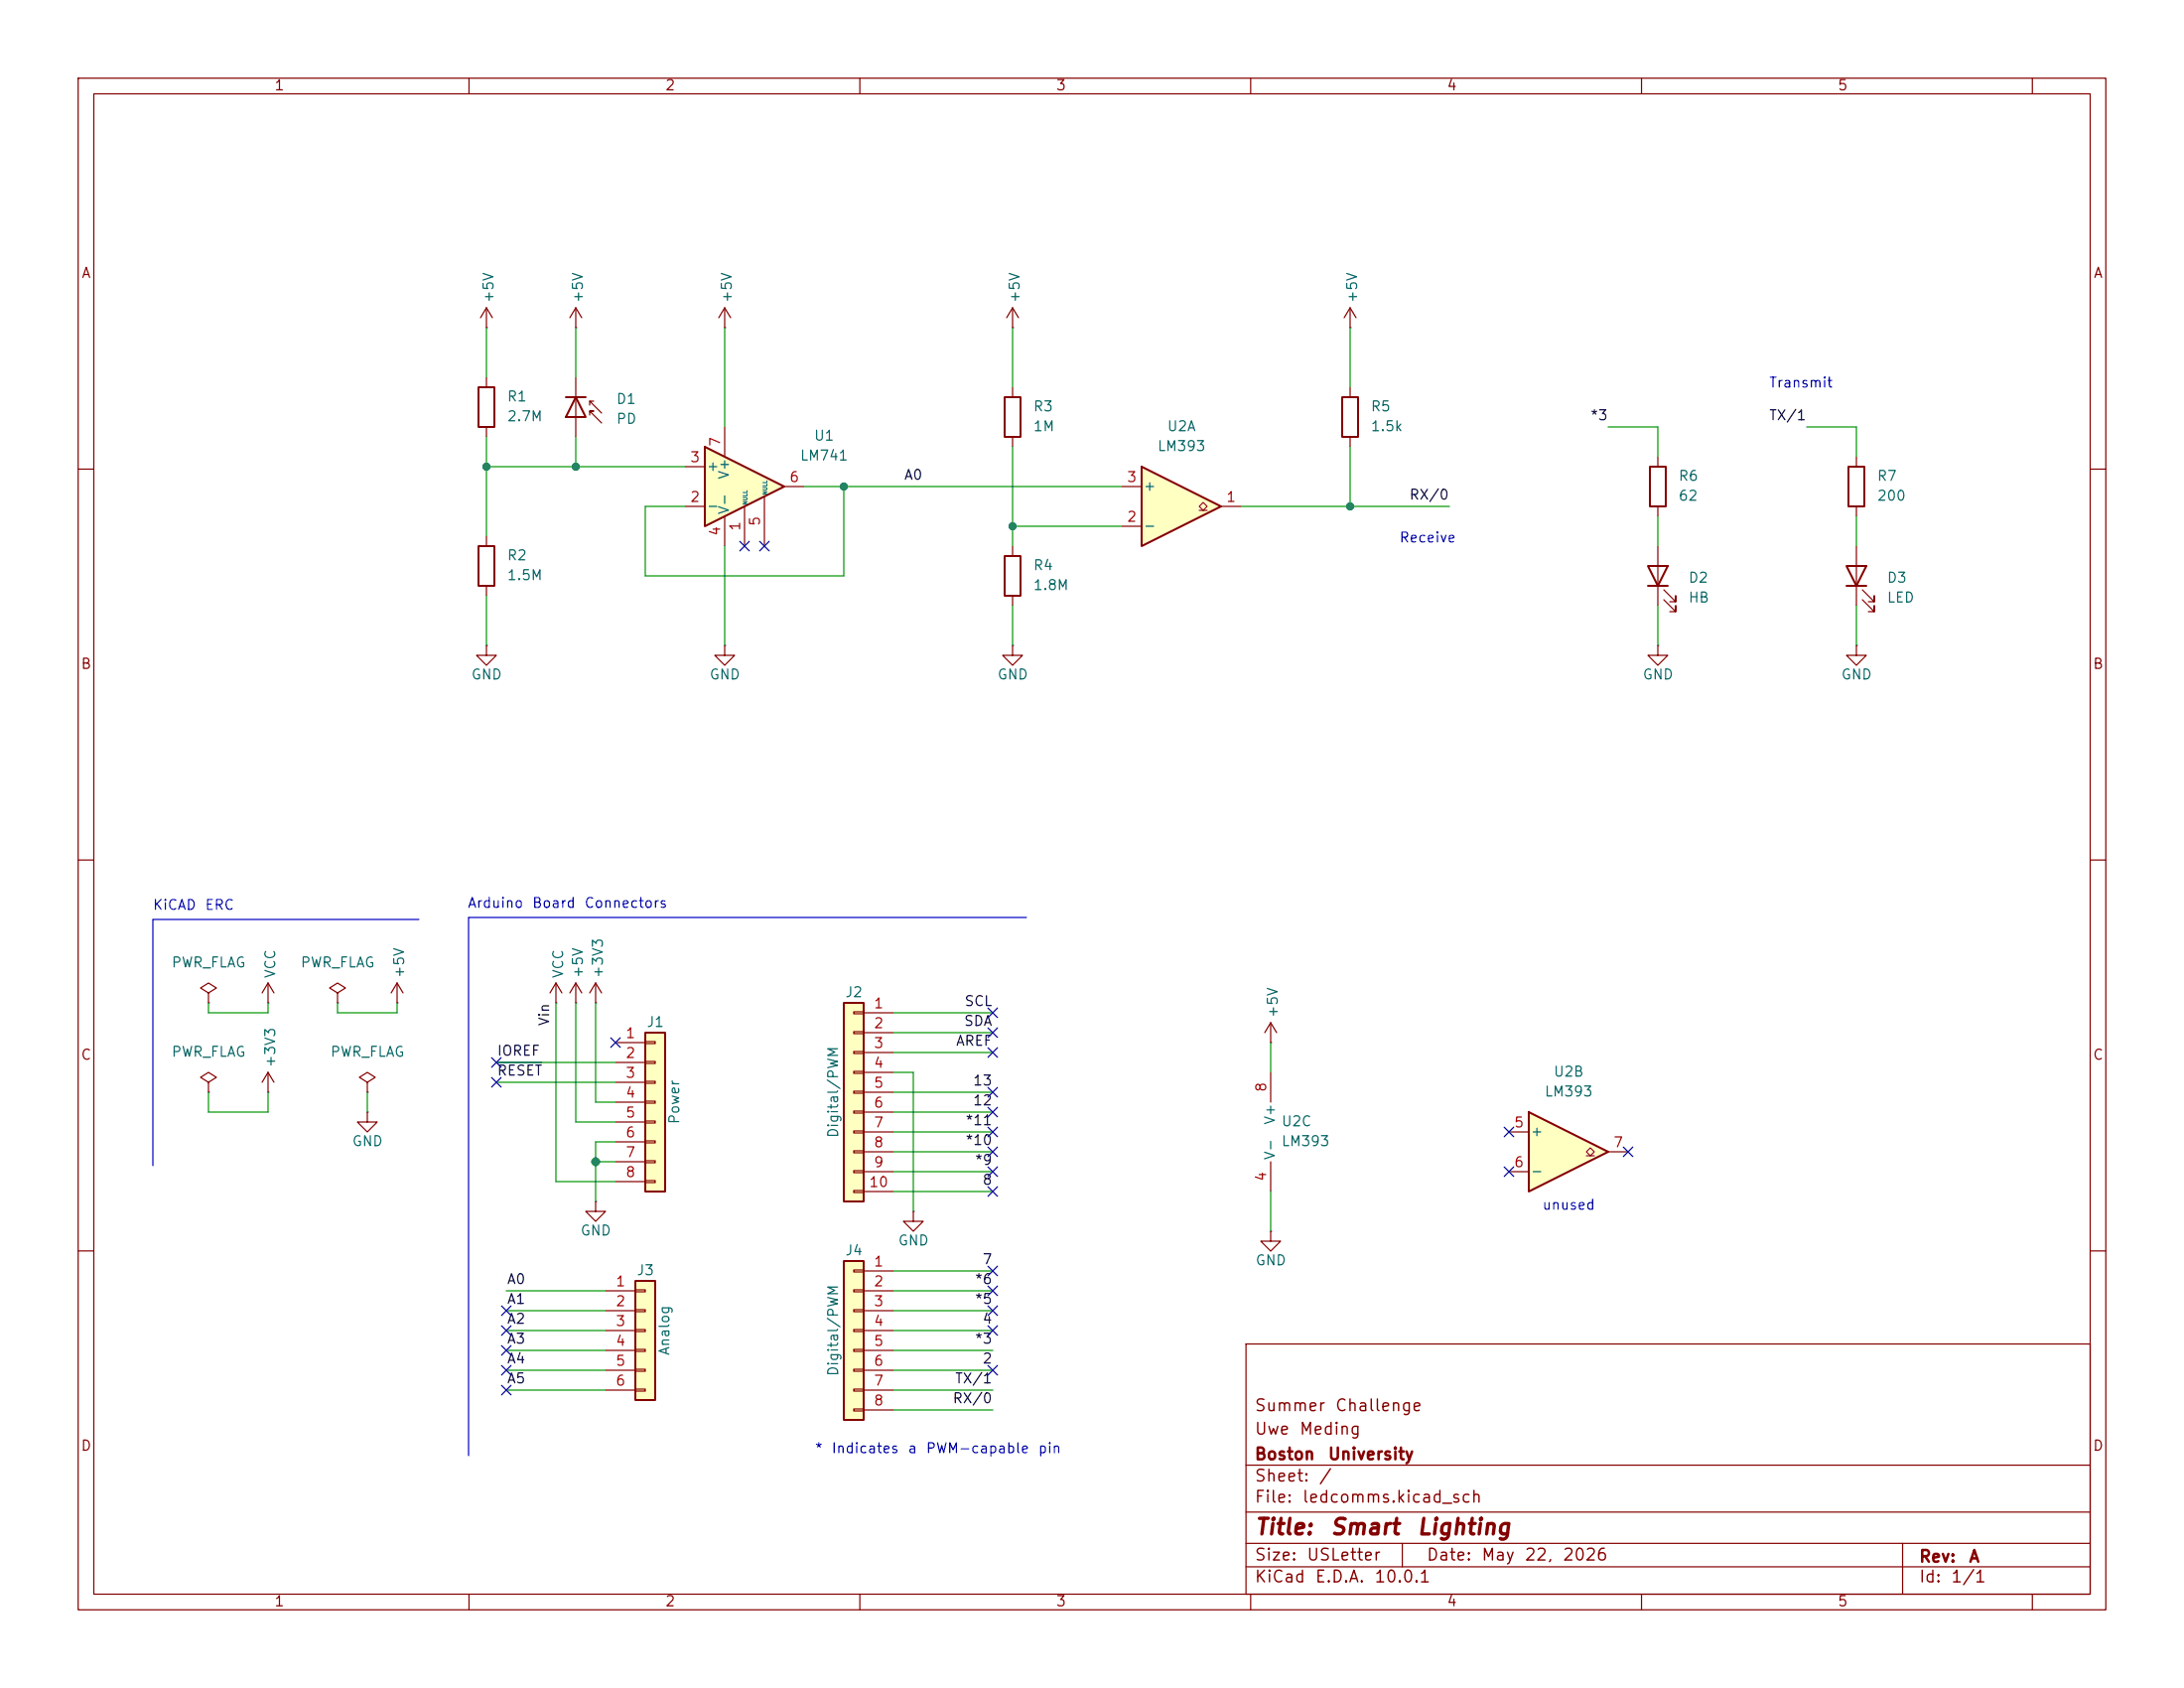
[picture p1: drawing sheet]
<svg xmlns="http://www.w3.org/2000/svg" width="279mm" height="216mm" viewBox="0 0 279 216" stroke-linecap="round" stroke-linejoin="round" font-family="sans-serif">
<g fill="none" stroke="#840000" stroke-width=".15">
<path d="M10 10h259.4v195.9h-259.4zM12 12h255.4v191.9h-255.4zM60 10v2M110 10v2M160 10v2M210 10v2M260 10v2M62.2 39.4l-.7 1.2M62.2 39.4l.8 1.2M62.2 39.4v2.5M92.7 39.4l-.8 1.2M92.7 39.4l.8 1.2"/>
<path d="M92.7 39.4v2.5M62.2 41.9h.1M73.7 48.3v7.6M75.4 53.1v-.5h.5h-.5l1.6 1.5M75.4 51.3v.5M75.9 51.3h-.5l1.6 1.5M92.7 41.9h.1M237.5 58.4v1.3M10 60h2M129.5 69.9v1.2M129.5 76.2v1.3M237.5 64.8v1.2"/>
<path d="M267.4 60h2M10 110h2M267.4 110h2M116.8 154.9v1.3h1.3l-1.3 1.3-1.2-1.3h1.2M116.8 154.9h.1M10 160h2M159.4 171.9h108v32h-108zM267.4 160h2M159.4 197.4h108M159.4 193.4h108M159.4 187.4h108M179.4 197.4v3"/>
<path d="M243.4 197.4v6.5M60 203.9v2M110 203.9v2M159.4 200.4h108M160 203.9v2M210 203.9v2M260 203.9v2"/>
</g>
<path d="M72.4 50.8h2.5M73.7 50.8l1.2 2.5h-2.5zM236.5 59.7h2v5.1h-2zM128.5 71.1h2.1v5.1h-2.1z" fill="none" stroke="#840000" stroke-width=".25"/>
<path d="M107.9 161.3h2.6v20.3h-2.6z" fill="#ffffc2"/>
<path d="M61.2 49.5h2v5.1h-2zM61.2 69.9h2v5h-2zM236.2 72.4h2.6l-1.3 2.5zM236.2 74.9h2.6M107.9 161.3h2.6v20.3h-2.6z" fill="none" stroke="#840000" stroke-width=".25"/>
<g fill="none" stroke="#840000" stroke-width=".15">
<path d="M73.7 39.4l-.8 1.2M73.7 39.4l.7 1.2M73.7 39.4v2.5M62.2 48.3v1.2M62.2 54.6v1.3M73.7 41.9h.1M62.2 68.6v1.3M62.2 74.9v1.3M237.5 69.9v7.6M238.3 76.7l1.5 1.5v-.7v.7h-.8M238.3 75.4l1.5 1.6v-.8v.8h-.8M62.2 82.6v1.2h1.3l-1.3 1.3-1.2-1.3h1.2"/>
<path d="M62.2 82.6h.1M92.7 82.6v1.2h1.3l-1.3 1.3-1.3-1.3h1.3M92.7 82.6h.1M26.7 138.4l1-.6-1-.6-1 .6 1 .6v1.3M26.7 139.7h.1M26.7 127l1-.6-1-.7-1 .7 1 .6v1.3M26.7 128.3h.1M34.3 128.3h.1M34.3 139.7h.1M34.3 125.7l-.8 1.3M34.3 125.7l.8 1.3M34.3 125.7v2.6"/>
<path d="M34.3 137.2v2.5M34.3 137.2l-.8 1.2M34.3 137.2l.8 1.2M43.2 127l1-.6-1-.7-1 .7 1 .6v1.3M43.2 128.3h.1M47 138.4l1-.6-1-.6-1 .6 1 .6v1.3M47 139.7h.1M50.8 128.3h.1M50.8 125.7l-.8 1.3M50.8 125.7l.8 1.3M50.8 125.7v2.6M76.2 128.3h.1"/>
<path d="M76.2 125.7l-.8 1.3M76.2 125.7l.8 1.3M76.2 125.7v2.6M47 142.2v1.3h1.3l-1.3 1.3-1.3-1.3h1.3M47 142.2h.1M109.2 162.4h1.3v.3h-1.3zM109.2 165h1.3v.2h-1.3zM109.2 167.5h1.3v.3h-1.3zM109.2 170.1h1.3v.2h-1.3zM109.2 172.6h1.3v.2h-1.3zM109.2 175.1h1.3v.3h-1.3zM109.2 177.7h1.3v.2h-1.3z"/>
<path d="M110.5 162.6h3.8M110.5 165.1h3.8M110.5 167.6h3.8M110.5 170.2h3.8M110.5 172.7h3.8M110.5 175.3h3.8M110.5 177.8h3.8M109.2 180.2h1.3v.3h-1.3zM110.5 180.3h3.8"/>
</g>
<path d="M90.2 57.2l10.1 5-10.1 5.1z" fill="#ffffc2"/>
<path d="M90.2 57.2l10.1 5-10.1 5.1z" fill="none" stroke="#840000" stroke-width=".25"/>
<g fill="none" stroke="#840000" stroke-width=".15">
<path d="M87.6 59.7h2.6M92.7 54.6v3.8M87.6 64.8h2.6M92.7 66v3.9M95.2 64.8v5.1M97.8 63.5v6.4M100.3 62.2h2.6M71.1 128.3h.1M71.1 125.7l-.7 1.3M71.1 125.7l.8 1.3M71.1 125.7v2.6M73.7 128.3h.1"/>
<path d="M73.7 125.7l-.8 1.3M73.7 125.7l.7 1.3M73.7 125.7v2.6"/>
</g>
<path d="M107.9 128.3h2.6v25.4h-2.6z" fill="#ffffc2"/>
<path d="M107.9 128.3h2.6v25.4h-2.6z" fill="none" stroke="#840000" stroke-width=".25"/>
<g fill="none" stroke="#840000" stroke-width=".15">
<path d="M109.2 129.4h1.3v.3h-1.3zM109.2 132h1.3v.2h-1.3zM109.2 134.5h1.3v.2h-1.3zM109.2 137h1.3v.3h-1.3zM109.2 139.6h1.3v.2h-1.3zM110.5 129.5h3.8M110.5 132.1h3.8M110.5 134.6h3.8M110.5 137.2h3.8M110.5 139.7h3.8M109.2 142.1h1.3v.3h-1.3zM109.2 144.7h1.3v.2h-1.3z"/>
<path d="M109.2 147.2h1.3v.2h-1.3zM109.2 149.7h1.3v.3h-1.3zM109.2 152.3h1.3v.2h-1.3zM110.5 142.2h3.8M110.5 144.8h3.8M110.5 147.3h3.8M110.5 149.9h3.8M110.5 152.4h3.8"/>
</g>
<path d="M82.5 132.1h2.6v20.3h-2.6z" fill="#ffffc2"/>
<path d="M82.5 132.1h2.6v20.3h-2.6z" fill="none" stroke="#840000" stroke-width=".25"/>
<g fill="none" stroke="#840000" stroke-width=".15">
<path d="M78.7 133.4h3.8M78.7 135.9h3.8M78.7 138.4h3.8M82.5 133.2h1.3v.3h-1.3zM82.5 135.8h1.3v.2h-1.3zM82.5 138.3h1.3v.3h-1.3zM76.2 153.7v1.2h1.3l-1.3 1.3-1.3-1.3h1.3M76.2 153.7h.1M78.7 141h3.8M78.7 143.5h3.8M78.7 146.1h3.8M78.7 148.6h3.8"/>
<path d="M78.7 151.1h3.8M82.5 140.8h1.3v.3h-1.3zM82.5 143.4h1.3v.2h-1.3zM82.5 145.9h1.3v.3h-1.3zM82.5 148.5h1.3v.2h-1.3zM82.5 151h1.3v.3h-1.3z"/>
</g>
<path d="M81.3 163.8h2.5v15.3h-2.5z" fill="#ffffc2"/>
<path d="M81.3 163.8h2.5v15.3h-2.5z" fill="none" stroke="#840000" stroke-width=".25"/>
<g fill="none" stroke="#840000" stroke-width=".15">
<path d="M172.7 39.4l-.7 1.2M172.7 39.4l.8 1.2M172.7 39.4v2.5M172.7 41.9h.1M162.6 157.5v1.3h1.2l-1.2 1.2-1.3-1.2h1.3M162.6 157.5h.1M77.5 165.1h3.8M77.5 167.6h3.8M77.5 170.2h3.8M77.5 172.7h3.8M77.5 175.3h3.8M77.5 177.8h3.8"/>
<path d="M81.3 165h1.2v.2h-1.2zM81.3 167.5h1.2v.3h-1.2zM81.3 170.1h1.2v.2h-1.2zM81.3 172.6h1.2v.2h-1.2zM81.3 175.1h1.2v.3h-1.2zM81.3 177.7h1.2v.2h-1.2z"/>
</g>
<path d="M146 59.7l10.2 5.1-10.2 5.1z" fill="#ffffc2"/>
<path d="M146 59.7l10.2 5.1-10.2 5.1z" fill="none" stroke="#840000" stroke-width=".25"/>
<path d="M153.4 65.3h.5l-.5-.5 .5-.5 .5 .5-.5 .5h.5" fill="none" stroke="#840000" stroke-width=".13"/>
<path d="M143.5 67.3h2.5M143.5 62.2h2.5M156.2 64.8h2.5" fill="none" stroke="#840000" stroke-width=".15"/>
<path d="M195.6 142.2l10.1 5.1-10.1 5.1z" fill="#ffffc2"/>
<path d="M128.5 50.8h2.1v5.1h-2.1zM171.7 50.8h2v5.1h-2zM211.1 59.7h2v5.1h-2zM210.8 72.4h2.6l-1.3 2.5zM210.8 74.9h2.6M195.6 142.2l10.1 5.1-10.1 5.1z" fill="none" stroke="#840000" stroke-width=".25"/>
<path d="M202.9 147.8h.6l-.6-.5 .6-.5 .5 .5-.5 .5h.5" fill="none" stroke="#840000" stroke-width=".13"/>
<g fill="none" stroke="#840000" stroke-width=".15">
<path d="M129.5 39.4l-.7 1.2M129.5 39.4l.8 1.2M129.5 39.4v2.5M129.5 41.9h.1M129.5 49.5v1.3M129.5 55.9v1.3M172.7 49.5v1.3M172.7 55.9v1.3M212.1 58.4v1.3M212.1 64.8v1.2M212.1 69.9v7.6M212.9 76.7l1.5 1.5v-.7v.7h-.8"/>
<path d="M212.9 75.4l1.5 1.6v-.8v.8h-.8M129.5 82.6v1.2h1.3l-1.3 1.3-1.2-1.3h1.2M129.5 82.6h.1M212.1 82.6v1.2h1.3l-1.3 1.3-1.3-1.3h1.3M212.1 82.6h.1M237.5 82.6v1.2h1.3l-1.3 1.3-1.3-1.3h1.3M237.5 82.6h.1M162.6 133.4h.1M162.6 130.8l-.8 1.3M162.6 130.8l.7 1.3M162.6 130.8v2.6M162.6 137.2v3.8"/>
<path d="M162.6 148.6v3.8M193 144.8h2.6M193 149.9h2.6M205.7 147.3h2.6"/>
</g>
<path d="M63.6 135.9h5.7" fill="none" stroke="#0f0f0f" stroke-width=".15"/>
<path d="M53.6 117.6h-34v31.5M131.3 117.3h-71.4v68.9" fill="none" stroke="#0000c2" stroke-width=".15"/>
<g fill="none" stroke="#009600" stroke-width=".15">
<path d="M62.2 41.9v6.4M62.2 55.9v12.7M62.2 59.7h25.4M73.7 41.9v6.4M73.7 55.9v3.8M92.7 41.9v12.7M129.5 41.9v7.6M129.5 57.2v12.7M172.7 41.9v7.6M172.7 57.2v7.6M205.7 54.6h6.4v3.8M231.1 54.6h6.4v3.8"/>
<path d="M62.2 76.2v6.4M92.7 69.9v12.7M102.9 62.2h40.6M107.9 62.2v11.5h-25.4v-8.9h5.1M129.5 77.5v5.1M129.5 67.3h14M158.7 64.8h26.7M212.1 66v3.9M212.1 77.5v5.1M237.5 66v3.9M237.5 77.5v5.1M26.7 128.3v1.2h7.6v-1.2"/>
<path d="M26.7 139.7v2.5h7.6v-2.5M43.2 128.3v1.2h7.6v-1.2M47 139.7v2.5M63.5 135.9h15.2M63.5 138.4h15.2M71.1 128.3v22.8h7.6M73.7 128.3v15.2h5M76.2 128.3v12.7h2.5M114.3 132.1h12.7M114.3 129.5h12.7M114.3 137.2h2.5v17.7M114.3 134.6h12.7"/>
<path d="M114.3 139.7h12.7M162.6 133.4v3.8M76.2 148.6h2.5M78.7 146.1h-2.5v7.6M114.3 142.2h12.7M114.3 152.4h12.7M114.3 144.8h12.7M114.3 149.9h12.7M114.3 147.3h12.7M162.6 152.4v5.1M64.8 167.6h12.7M64.8 172.7h12.7"/>
<path d="M64.8 175.3h12.7M64.8 170.2h12.7M64.8 165.1h12.7M64.8 177.8h12.7M114.3 167.6h12.7M114.3 172.7h12.7M114.3 175.3h12.7M114.3 170.2h12.7M114.3 162.6h12.7M114.3 165.1h12.7M114.3 177.8h12.7M114.3 180.3h12.7"/>
</g>
<g fill="none" stroke="#000084" stroke-width=".15">
<path d="M94.6 69.2l1.3 1.3M95.9 69.2l-1.3 1.3M97.2 69.2l1.2 1.3M98.4 69.2l-1.2 1.3M62.9 135.3l1.2 1.2M62.9 137.8l1.2 1.2M64.1 135.3l-1.2 1.2M64.1 137.8l-1.2 1.2M78.1 132.7l1.2 1.3M79.3 132.7l-1.2 1.3M126.4 134l1.2 1.2M126.4 139.1l1.2 1.2"/>
<path d="M126.4 128.9l1.2 1.2M126.4 131.5l1.2 1.2M127.6 134l-1.2 1.2M127.6 139.1l-1.2 1.2M127.6 128.9l-1.2 1.2M127.6 131.5l-1.2 1.2M126.4 144.2l1.2 1.2M126.4 149.3l1.2 1.2M126.4 141.6l1.2 1.2M126.4 151.8l1.2 1.2M126.4 146.7l1.2 1.2M127.6 144.2l-1.2 1.2"/>
<path d="M127.6 149.3l-1.2 1.2M127.6 141.6l-1.2 1.2M127.6 151.8l-1.2 1.2M127.6 146.7l-1.2 1.2M192.4 144.2l1.2 1.2M192.4 149.3l1.2 1.2M193.6 144.2l-1.2 1.2M193.6 149.3l-1.2 1.2M207.7 146.7l1.2 1.2M208.9 146.7l-1.2 1.2M64.2 167l1.2 1.2M64.2 174.7l1.2 1.2"/>
<path d="M64.2 177.2l1.2 1.2M64.2 169.6l1.2 1.2M64.2 172.1l1.2 1.2M65.4 167l-1.2 1.2M65.4 174.7l-1.2 1.2M65.4 177.2l-1.2 1.2M65.4 169.6l-1.2 1.2M65.4 172.1l-1.2 1.2M126.4 169.6l1.2 1.2M126.4 174.7l1.2 1.2M126.4 162l1.2 1.2M126.4 164.5l1.2 1.2"/>
<path d="M126.4 167l1.2 1.2M127.6 169.6l-1.2 1.2M127.6 174.7l-1.2 1.2M127.6 162l-1.2 1.2M127.6 164.5l-1.2 1.2M127.6 167l-1.2 1.2"/>
</g>
<g fill="#009600" stroke="#009600" stroke-width=".13">
<circle cx="76.2" cy="148.6" r=".51"/>
<circle cx="107.9" cy="62.2" r=".46"/>
<circle cx="62.2" cy="59.7" r=".46"/>
<circle cx="73.7" cy="59.7" r=".46"/>
<circle cx="172.7" cy="64.8" r=".46"/>
<circle cx="129.5" cy="67.3" r=".46"/>
</g>
<g font-size="2" fill="#840000">
<text x="160.4" y="196.8">Title:</text>
<text x="170.1" y="196.8">Smart</text>
<text x="181.1" y="196.8">Lighting</text>
</g>
<g font-size="1.5" fill="#840000">
<text x="160.4" y="183.9">Uwe</text>
<text x="160.4" y="180.9">Summer</text>
<text x="166.1" y="183.9">Meding</text>
<text x="170.7" y="180.9">Challenge</text>
<text x="160.4" y="189.9">Sheet:</text>
<text x="160.4" y="187.1">Boston</text>
<text x="168.6" y="189.9">/</text>
<text x="169.8" y="187.1">University</text>
<text x="160.4" y="192.6">File:</text>
<text x="166.5" y="192.6">ledcomms.kicad_sch</text>
<text x="160.4" y="202.8">KiCad</text>
<text x="160.4" y="200">Size:</text>
<text x="167.1" y="200">USLetter</text>
<text x="168.1" y="202.8">E.D.A.</text>
<text x="175.7" y="202.8">10.0.1</text>
<text x="182.4" y="200">Date:</text>
<text x="189.4" y="200">May</text>
<text x="194.9" y="200">22,</text>
<text x="199.8" y="200">2026</text>
<text x="245.4" y="200.2">Rev:</text>
<text x="245.4" y="202.8">Id:</text>
<text x="249.5" y="202.8">1/1</text>
<text x="251.8" y="200.2">A</text>
</g>
<g font-size="1.3" fill="#840000">
<text x="35" y="11.9">1</text>
<text x="85" y="11.9">2</text>
<text x="135" y="11.9">3</text>
<text x="185" y="11.9">4</text>
<text x="235" y="11.9">5</text>
<text x="10.3" y="35.9">A</text>
<text x="267.7" y="35.9">A</text>
<text x="10.3" y="85.9">B</text>
<text x="267.7" y="85.9">B</text>
<text x="10.3" y="135.9">C</text>
<text x="267.7" y="135.9">C</text>
<text x="10.3" y="185.9">D</text>
<text x="267.7" y="185.9">D</text>
<text x="35" y="205.8">1</text>
<text x="85" y="205.8">2</text>
<text x="135" y="205.8">3</text>
<text x="185" y="205.8">4</text>
<text x="235" y="205.8">5</text>
</g>
<g font-size="1.3" fill="#006464">
<text x="63.4" y="38.9" transform="rotate(-90 63.4 38.9)">+5V</text>
<text x="74.9" y="38.9" transform="rotate(-90 74.9 38.9)">+5V</text>
<text x="93.9" y="38.9" transform="rotate(-90 93.9 38.9)">+5V</text>
<text x="130.8" y="38.9" transform="rotate(-90 130.8 38.9)">+5V</text>
<text x="173.9" y="38.9" transform="rotate(-90 173.9 38.9)">+5V</text>
<text x="64.8" y="51.7">R1</text>
<text x="78.7" y="52">D1</text>
<text x="132.1" y="52.9">R3</text>
<text x="175.3" y="52.9">R5</text>
<text x="64.8" y="54.2">2.7M</text>
<text x="78.7" y="54.5">PD</text>
<text x="102.3" y="59.2">LM741</text>
<text x="104" y="56.7">U1</text>
<text x="132.1" y="55.5">1M</text>
<text x="148" y="58">LM393</text>
<text x="149.2" y="55.5">U2A</text>
<text x="175.3" y="55.5">1.5k</text>
<text x="90.3" y="65.6">-</text>
<text x="90.3" y="60.6">+</text>
<text x="93.6" y="65.9" transform="rotate(-90 93.6 65.9)">V-</text>
<text x="93.6" y="61.4" transform="rotate(-90 93.6 61.4)">V+</text>
<text x="146.2" y="63.1">+</text>
<text x="214.6" y="61.8">R6</text>
<text x="214.6" y="64.4">62</text>
<text x="240" y="61.8">R7</text>
<text x="240" y="64.4">200</text>
<text x="64.8" y="72">R2</text>
<text x="146.2" y="68.2">-</text>
<text x="64.8" y="74.5">1.5M</text>
<text x="132.1" y="73.3">R4</text>
<text x="132.1" y="75.8">1.8M</text>
<text x="215.9" y="74.8">D2</text>
<text x="215.9" y="77.4">HB</text>
<text x="241.3" y="74.8">D3</text>
<text x="241.3" y="77.4">LED</text>
<text x="60.2" y="87.2">GND</text>
<text x="90.7" y="87.2">GND</text>
<text x="127.5" y="87.2">GND</text>
<text x="210.1" y="87.2">GND</text>
<text x="235.5" y="87.2">GND</text>
<text x="21.9" y="124.1">PWR_FLAG</text>
<text x="35.5" y="125.2" transform="rotate(-90 35.5 125.2)">VCC</text>
<text x="38.4" y="124.1">PWR_FLAG</text>
<text x="52" y="125.2" transform="rotate(-90 52 125.2)">+5V</text>
<text x="72.4" y="125.2" transform="rotate(-90 72.4 125.2)">VCC</text>
<text x="74.9" y="125.2" transform="rotate(-90 74.9 125.2)">+5V</text>
<text x="77.4" y="125.2" transform="rotate(-90 77.4 125.2)">+3V3</text>
<text x="82.6" y="131.7">J1</text>
<text x="108" y="127.9">J2</text>
<text x="163.8" y="130.3" transform="rotate(-90 163.8 130.3)">+5V</text>
<text x="21.9" y="135.5">PWR_FLAG</text>
<text x="35.5" y="136.6" transform="rotate(-90 35.5 136.6)">+3V3</text>
<text x="42.2" y="135.5">PWR_FLAG</text>
<text x="87.2" y="143.9" transform="rotate(-90 87.2 143.9)">Power</text>
<text x="163.4" y="144" transform="rotate(-90 163.4 144)">V+</text>
<text x="197.5" y="140.6">LM393</text>
<text x="198.7" y="138">U2B</text>
<text x="45" y="146.9">GND</text>
<text x="107.5" y="145.6" transform="rotate(-90 107.5 145.6)">Digital/PWM</text>
<text x="163.4" y="148.5" transform="rotate(-90 163.4 148.5)">V-</text>
<text x="163.8" y="144.4">U2C</text>
<text x="163.8" y="146.9">LM393</text>
<text x="195.7" y="145.6">+</text>
<text x="195.7" y="150.7">-</text>
<text x="74.2" y="158.3">GND</text>
<text x="108" y="160.9">J4</text>
<text x="114.8" y="159.6">GND</text>
<text x="81.4" y="163.4">J3</text>
<text x="160.5" y="162.2">GND</text>
<text x="86" y="173.5" transform="rotate(-90 86 173.5)">Analog</text>
<text x="107.5" y="176.1" transform="rotate(-90 107.5 176.1)">Digital/PWM</text>
</g>
<g font-size="1.3" fill="#0000c2">
<text x="226.2" y="49.9">Transmit</text>
<text x="178.9" y="69.7">Receive</text>
<text x="19.5" y="116.7">KiCAD</text>
<text x="26.1" y="116.7">ERC</text>
<text x="59.7" y="116.4">Arduino</text>
<text x="68" y="116.4">Board</text>
<text x="74.7" y="116.4">Connectors</text>
<text x="197.2" y="155">unused</text>
<text x="104.1" y="186.2">*</text>
<text x="106.3" y="186.2">Indicates</text>
<text x="116" y="186.2">a</text>
<text x="118.4" y="186.2">PWM-capable</text>
<text x="132.7" y="186.2">pin</text>
</g>
<g font-size="1.3" fill="#a90000">
<text x="88.2" y="59.4">3</text>
<text x="92.5" y="57.2" transform="rotate(-90 92.5 57.2)">7</text>
<text x="88.2" y="64.5">2</text>
<text x="100.9" y="62">6</text>
<text x="144.1" y="62">3</text>
<text x="156.8" y="64.5">1</text>
<text x="92.5" y="68.7" transform="rotate(-90 92.5 68.7)">4</text>
<text x="95" y="68" transform="rotate(-90 95 68)">1</text>
<text x="97.5" y="67.4" transform="rotate(-90 97.5 67.4)">5</text>
<text x="144.1" y="67.1">2</text>
<text x="111.7" y="129.3">1</text>
<text x="111.7" y="131.8">2</text>
<text x="79.9" y="133.1">1</text>
<text x="79.9" y="135.6">2</text>
<text x="111.7" y="134.4">3</text>
<text x="111.7" y="136.9">4</text>
<text x="79.9" y="138.2">3</text>
<text x="79.9" y="140.7">4</text>
<text x="79.9" y="143.3">5</text>
<text x="111.7" y="139.4">5</text>
<text x="111.7" y="142">6</text>
<text x="162.3" y="139.8" transform="rotate(-90 162.3 139.8)">8</text>
<text x="79.9" y="145.8">6</text>
<text x="79.9" y="148.3">7</text>
<text x="111.7" y="144.5">7</text>
<text x="111.7" y="147.1">8</text>
<text x="111.7" y="149.6">9</text>
<text x="193.6" y="144.5">5</text>
<text x="193.6" y="149.6">6</text>
<text x="206.3" y="147.1">7</text>
<text x="79.9" y="150.9">8</text>
<text x="111.1" y="152.1">10</text>
<text x="162.3" y="151.2" transform="rotate(-90 162.3 151.2)">4</text>
<text x="78.7" y="164.8">1</text>
<text x="78.7" y="167.4">2</text>
<text x="111.7" y="162.3">1</text>
<text x="111.7" y="164.8">2</text>
<text x="111.7" y="167.4">3</text>
<text x="78.7" y="169.9">3</text>
<text x="78.7" y="172.5">4</text>
<text x="111.7" y="169.9">4</text>
<text x="111.7" y="172.5">5</text>
<text x="78.7" y="175">5</text>
<text x="78.7" y="177.5">6</text>
<text x="111.7" y="175">6</text>
<text x="111.7" y="177.5">7</text>
<text x="111.7" y="180.1">8</text>
</g>
<g font-size="1.3" fill="#0f0f0f">
<text x="203.4" y="54.1">*3</text>
<text x="226.2" y="54.1">TX/1</text>
<text x="115.6" y="61.7">A0</text>
<text x="180.2" y="64.2">RX/0</text>
<text x="70.6" y="131.3" transform="rotate(-90 70.6 131.3)">Vin</text>
<text x="123.2" y="131.5">SDA</text>
<text x="123.3" y="129">SCL</text>
<text x="63.5" y="135.4">IOREF</text>
<text x="63.5" y="137.9">RESET</text>
<text x="122.2" y="134.1">AREF</text>
<text x="124.4" y="139.2">13</text>
<text x="124.4" y="141.7">12</text>
<text x="123.4" y="144.2">*11</text>
<text x="123.4" y="146.8">*10</text>
<text x="124.6" y="149.3">*9</text>
<text x="125.6" y="151.9">8</text>
<text x="64.8" y="167.1">A1</text>
<text x="64.8" y="164.6">A0</text>
<text x="124.6" y="167.1">*5</text>
<text x="124.6" y="164.6">*6</text>
<text x="125.6" y="162">7</text>
<text x="64.8" y="172.2">A3</text>
<text x="64.8" y="169.6">A2</text>
<text x="124.6" y="172.2">*3</text>
<text x="125.6" y="169.6">4</text>
<text x="64.8" y="174.7">A4</text>
<text x="64.8" y="177.3">A5</text>
<text x="121.8" y="179.8">RX/0</text>
<text x="122.1" y="177.3">TX/1</text>
<text x="125.6" y="174.7">2</text>
</g>
<g font-size=".5" fill="#006464">
<text x="95.7" y="64.6" transform="rotate(-90 95.7 64.6)">NULL</text>
<text x="98.3" y="63.4" transform="rotate(-90 98.3 63.4)">NULL</text>
</g>
</svg>
